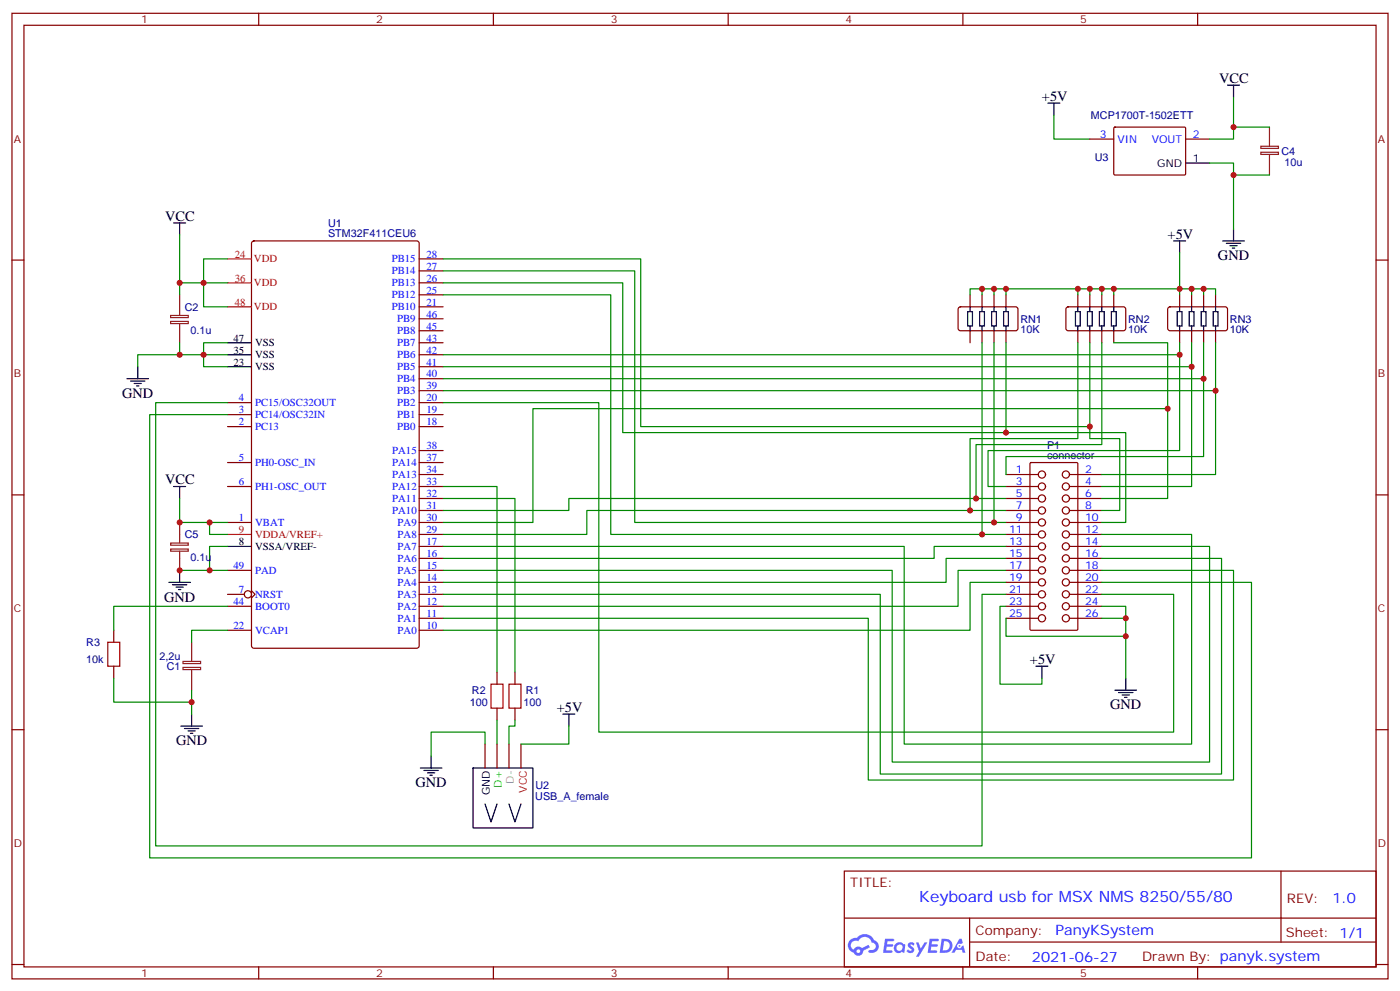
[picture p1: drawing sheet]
<svg xmlns="http://www.w3.org/2000/svg" width="412mm" height="292mm" viewBox="0 0 412 292" stroke-linecap="round" stroke-linejoin="round" font-family="sans-serif">
<g fill="none" stroke="#870000" stroke-width=".35">
<path d="M3.5 3.9h405.4v284.4h-405.4zM7.1 7.4h398.2v277.3h-398.2zM76.2 3.9v3.5M145.3 3.9v3.5M214.5 3.9v3.5M283.6 3.9v3.5M352.8 3.9v3.5M3.5 76.6h3.6M405.3 76.6h3.6M3.5 145.7h3.6M405.3 145.7h3.6M3.5 214.9h3.6"/>
<path d="M405.3 214.9h3.6M248.7 256.5h156.6v28.2h-156.6zM377.3 256.5v20.9M248.7 270.4h156.5M285.6 277.4h119.6M285.6 270.4v14.1M3.5 284h3.6M76.2 284.7v3.6M145.3 284.7v3.6M214.5 284.7v3.6M283.6 284.7v3.6M352.8 284.7v3.6"/>
<path d="M405.3 284h3.6"/>
</g>
<g fill="#5487ff">
<path d="M267.7 277.7a1.22 1.22 0 0 1 1.7 .2l-.4 .6a.47 .47 0 0 0-.3-.4 .47 .47 0 0 0-.5 .2l.1 .2a1.14 1.14 0 0 1 .8 1.8 1.14 1.14 0 0 1-1.9 0l-.2-.2 .5-.6 .7 .5a.29 .29 0 0 0 .3-.3 .29 .29 0 0 0-.2-.3 1.04 1.04 0 0 1-.6-1.7z"/>
<path d="M260.7 276.4h2.4l.3 .2-.2 .5-1.8 .1-.1 .8h1.5l.3 .4-.3 .4h-1.6l-.2 1.1h1.7l.2 .3-.2 .3-2.6 .1z"/>
<path d="M273.8 276.4h2.4l.3 .2-.1 .5-1.8 .1-.2 .8h1.6l.3 .4-.4 .4h-1.6l-.1 1.1h1.7l.2 .3-.2 .3-2.6 .1z"/>
<path d="M282.6 276.4h.7l.3 1.3-.6 .3a.69 .69 0 0 0-1 .3 .69 .69 0 0 0 .4 .9 .69 .69 0 0 0 .9-.6l.5-.2 .6 2.2h-.8l-.2-.9h-1.8l-.5 .9h-.8z"/>
<path d="M269.8 277.5h.8l.6 1.8 1.1-1.8h.9l-2.6 4.2h-.8l.9-1.5z"/>
<path d="M277.4 276.4l-.6 4.2h1.3a2.11 2.11 0 0 0 2.5-2.1 2.11 2.11 0 0 0-2.5-2.1zM278.1 277.2a1.39 1.39 0 0 1 1.7 1.4 1.39 1.39 0 0 1-1.8 1.3h-.3z"/>
<path d="M263.7 278.1a1.54 1.54 0 0 0-.1 2.1 1.54 1.54 0 0 0 2.2 .1l.6 .3 .3-2.3-.2-.3h-.4a1.49 1.49 0 0 0-2.4 .1zM264 279.1a.94 .94 0 0 1 1.8 0 .94 .94 0 0 1-1.8 0z"/>
<path d="M250.4 276.8a2.18 2.18 0 0 0 1.1 3.7 1.44 1.44 0 0 0 1.6 .9 1.44 1.44 0 0 0 1.2-1.4l2-1-.5-.8-1.9 1a1.47 1.47 0 0 0-2.4 .4 1.39 1.39 0 0 1-.7-1.9 1.39 1.39 0 0 1 2-.5 2.12 2.12 0 0 1 2.2-1.3 2.12 2.12 0 0 1 1.9 1.7 1.14 1.14 0 0 1 1.1 1.4 1.14 1.14 0 0 1-1.7 .7 .43 .43 0 0 0-.5 .4 .43 .43 0 0 0 .4 .5 1.98 1.98 0 0 0 2.5-1.2 1.98 1.98 0 0 0-1.2-2.6 3.1 3.1 0 0 0-5.3-.6l-.9 .1zM252.3 280.1a.55 .55 0 0 1 1.1 0 .55 .55 0 0 1-1.1 0z"/>
<circle cx="282.6" cy="278.5" r=".26"/>
</g>
<path d="M308.7 30.4h3.5M310.4 30.4v3.5M361.6 25.1h3.5M363.4 25.1v3.5M360.2 70.9h6.3M361.2 71.6h4.3M362.3 72.4h2.1M363 73.1h.7M363.4 67.4v3.5M139.3 226.2h17.7v17.6h-17.7zM142.9 236.7l1.7 5.3 1.8-5.3M149.9 236.7l1.8 5.3 1.8-5.3" fill="none" stroke="#000" stroke-width=".35"/>
<path d="M303.4 136.4l.3-.2h13.4l.4 .2v48.8l-.4 .4h-13.4l-.3-.4zM142.9 219.1v7.1M146.4 219.1v7.1M149.9 219.1v7.1M153.5 219.1v7.1" fill="none" stroke="#870000" stroke-width=".35"/>
<path d="M310.4 33.9v7.1h10.6" fill="none" stroke="#008700" stroke-width=".35"/>
<g fill="#fff" stroke="#870000" stroke-width=".35">
<circle cx="306.9" cy="143.3" r="1.06"/>
<circle cx="314" cy="146.8" r="1.06"/>
<circle cx="306.9" cy="146.8" r="1.06"/>
<circle cx="314" cy="143.3" r="1.06"/>
<circle cx="306.9" cy="139.7" r="1.06"/>
<circle cx="314" cy="139.7" r="1.06"/>
<circle cx="306.9" cy="150.3" r="1.06"/>
<circle cx="314" cy="153.8" r="1.06"/>
<circle cx="306.9" cy="153.8" r="1.06"/>
<circle cx="314" cy="150.3" r="1.06"/>
<circle cx="306.9" cy="157.4" r="1.06"/>
<circle cx="314" cy="160.9" r="1.06"/>
<circle cx="306.9" cy="160.9" r="1.06"/>
<circle cx="314" cy="157.4" r="1.06"/>
<circle cx="314" cy="164.4" r="1.06"/>
<circle cx="306.9" cy="164.4" r="1.06"/>
<circle cx="314" cy="168" r="1.06"/>
<circle cx="306.9" cy="168" r="1.06"/>
<circle cx="314" cy="171.5" r="1.06"/>
<circle cx="306.9" cy="171.5" r="1.06"/>
<circle cx="314" cy="175" r="1.06"/>
<circle cx="306.9" cy="175" r="1.06"/>
<circle cx="314" cy="178.5" r="1.06"/>
<circle cx="306.9" cy="178.5" r="1.06"/>
<circle cx="314" cy="182.1" r="1.06"/>
<circle cx="306.9" cy="182.1" r="1.06"/>
</g>
<g fill="none" stroke="#870000" stroke-width=".35">
<path d="M328.1 37.6l.3-.2 20.7 .1 .1 .3v13.6l-.3 .1h-20.6l-.2-.3zM321 41h7.1M349.2 41h7.1M74.3 71.2l.5-.3h48l.6 .5 .1 118.8-.5 .6-48.2 .1-.7-.5v-118.8zM123.5 79.8h7M123.5 76.2h7M123.5 97.4h7M123.5 93.9h7M123.5 90.3h7M123.5 86.8h7M123.5 83.3h7M282.5 90.6l.4-.3 16.5 .1 .5 .7-.1 5.9-.6 .4-16.5-.1-.5-.6v-5.6z"/>
<path d="M285.8 86.8v3.5M285.8 97.4v3.5M289.3 86.8v3.5M289.3 97.4v3.5M292.8 86.8v3.5M292.8 97.4v3.5M296.3 86.8v3.5M296.3 97.4v3.5M314.2 90.6l.5-.3 16.5 .1 .4 .7-.1 5.9-.6 .4-16.5-.1-.4-.6v-5.6zM317.5 86.8v3.5M317.5 97.4v3.5M321 86.8v3.5"/>
<path d="M321 97.4v3.5M324.6 86.8v3.5M324.6 97.4v3.5M328.1 86.8v3.5M328.1 97.4v3.5M344.2 90.6l.5-.3 16.5 .1 .4 .7-.1 5.9-.6 .4-16.5-.1-.4-.6v-5.6zM347.5 86.8v3.5M347.5 97.4v3.5M351 86.8v3.5M351 97.4v3.5M354.5 86.8v3.5M354.5 97.4v3.5"/>
<path d="M358.1 86.8v3.5M358.1 97.4v3.5M67 118.6h7.1M123.5 118.6h7M123.5 115h7M123.5 111.5h7M123.5 108h7M123.5 104.5h7M123.5 100.9h7M67 136.2h7.1M67 125.6h7.1M67 122.1h7.1"/>
<path d="M123.5 139.7h7M123.5 136.2h7M123.5 125.6h7M123.5 132.7h7M123.5 122.1h7M296.3 139.7h9.6M315 139.7h9.6M67 143.3h7.1M67 153.8h7.1M123.5 143.3h7M123.5 146.8h7M123.5 150.3h7"/>
<path d="M123.5 153.8h7M123.5 157.4h7M296.3 143.3h9.6M296.3 146.8h9.6M296.3 150.3h9.6M296.3 153.8h9.6M296.3 157.4h9.6M315 143.3h9.6M315 146.8h9.6M315 150.3h9.6M315 153.8h9.6M315 157.4h9.6"/>
<path d="M67 168h7.1M67 175h5M67 178.5h7.1M74.1 174l1 1-1 1.1M123.5 160.9h7M123.5 164.4h7M123.5 168h7M123.5 171.5h7M123.5 175h7M123.5 178.5h7M296.3 160.9h9.6M296.3 164.4h9.6"/>
<path d="M296.3 168h9.6M296.3 171.5h9.6M296.3 175h9.6M296.3 178.5h9.6M315 160.9h9.6M315 164.4h9.6M315 168h9.6M315 171.5h9.6M315 175h9.6M315 178.5h9.6M33.5 185.6v3.5M33.5 196.2v3.5"/>
<path d="M67 185.6h7.1M123.5 182.1h7M123.5 185.6h7M146.4 197.9v3.6M151.7 197.9v3.6M296.3 182.1h9.6M315 182.1h9.6M146.4 208.5v3.6M151.7 208.5v3.6"/>
<circle cx="73" cy="175" r="1.06"/>
</g>
<g fill="none" stroke="#000" stroke-width=".35">
<path d="M349.2 48h7.1M51.2 65.7h3.5M52.9 65.7v3.5M345.7 70.9h3.5M347.5 70.9v3.6M285 91.8h1.5v4.2h-1.5zM285.8 90.3v1.5M285.8 96v1.4M288.6 91.8h1.4v4.2h-1.4zM289.3 90.3v1.5M289.3 96v1.4M292.1 91.8h1.4v4.2h-1.4z"/>
<path d="M292.8 90.3v1.5M292.8 96v1.4M295.6 91.8h1.4v4.2h-1.4zM296.3 90.3v1.5M296.3 96v1.4M316.8 91.8h1.4v4.2h-1.4zM317.5 90.3v1.5M317.5 96v1.4M320.3 91.8h1.4v4.2h-1.4zM321 90.3v1.5M321 96v1.4M323.8 91.8h1.5v4.2h-1.5z"/>
<path d="M324.6 90.3v1.5M324.6 96v1.4M327.4 91.8h1.4v4.2h-1.4zM328.1 90.3v1.5M328.1 96v1.4M346.8 91.8h1.4v4.2h-1.4zM347.5 90.3v1.5M347.5 96v1.4M350.3 91.8h1.4v4.2h-1.4zM351 90.3v1.5M351 96v1.4M353.8 91.8h1.4v4.2h-1.4z"/>
<path d="M354.5 90.3v1.5M354.5 96v1.4M357.4 91.8h1.4v4.2h-1.4zM358.1 90.3v1.5M358.1 96v1.4M37.4 111.5h6.3M38.5 112.2h4.2M39.5 112.9h2.1M40.2 113.6h.7M40.6 108v3.5M67 100.9h7.1M67 104.5h7.1"/>
<path d="M67 108h7.1M51.2 143.3h3.5M52.9 143.3v3.5M49.7 171.5h6.4M50.8 172.2h4.2M51.9 172.9h2.1M52.6 173.6h.7M52.9 168v3.5M67 160.9h7.1M305.2 196.2h3.5M306.9 196.2v3.5M331.6 199.7v3.5"/>
<path d="M53.3 213.8h6.3M54.3 214.5h4.3M55.4 215.2h2.1M56.1 215.9h.7M56.4 210.3v3.5M165.8 210.3h3.5M167.6 210.3v3.5M328.4 203.2h6.4M329.5 203.9h4.2M330.6 204.6h2.1M331.3 205.4h.7M123.8 226.2h6.4"/>
<path d="M124.9 226.9h4.2M125.9 227.6h2.2M126.6 228.3h.8M127 222.6v3.6"/>
</g>
<g fill="none" stroke="#008700" stroke-width=".35">
<path d="M363.4 28.6v12.4h-7.1M363.4 37.4h10.5M356.3 48h7.1v19.4M363.4 51.5h10.5M52.9 69.2v14.1h14.1M67 76.2h-7v14.1h7M130.5 79.8h56.5v74h105.8M130.5 76.2h58.2v49.4h132.3M347.5 74.5v10.6h-19.4M52.9 83.3v3.5M130.5 86.8h49.4v70.6h109.4M130.5 83.3h52.9v44.1h112.9"/>
<path d="M285.8 86.8v-1.7h10.5v1.7M289.3 85.1v1.7M292.8 85.1v1.7M296.3 85.1h21.2M317.5 86.8v-1.7h10.6v1.7M321 85.1v1.7M324.6 85.1v1.7M347.5 86.8v-1.7h10.6v1.7M351 85.1v1.7M354.5 85.1v1.7M52.9 100.9v3.6M67 100.9h-7v7.1h7"/>
<path d="M67 104.5h-26.4v3.5M67 118.6h-21.1v130.5h243.4v-74.1h7M130.5 118.6h45.9v97h169.3v-40.6h-21.1M130.5 104.5h217M130.5 115h227.6M130.5 111.5h224M130.5 108h220.5M289.3 100.9v56.5h7M292.8 100.9v52.9h3.5M296.3 100.9v26.5h35.3v26.4h-7M317.5 100.9v28.3h-31.7v21.1h10.5M321 100.9v28.3h8.8v21.1h-5.2"/>
<path d="M324.6 100.9v30h-37.1v15.9h8.8M328.1 100.9h15.9v45.9h-19.4M347.5 100.9v31.8h-56.5v10.6h5.3M351 100.9v42.4h-26.4M354.5 100.9v33.5h-58.2v5.3M358.1 100.9v38.8h-33.5M67 122.1h-22.9v130.5h324.6v-81.1h-44.1M344 120.3h-187v33.5h-26.5M52.9 146.8v7h8.8M67 153.8h-5.3v3.6h5.3M130.5 143.3h15.9v54.6M130.5 146.8h21.2v51.1"/>
<path d="M285.8 150.3h-112.9v7.1h-42.4M287.5 146.8h-119.9v3.5h-37.1M324.6 157.4h26.4v61.7h-84.7v-58.2h-135.8M52.9 168h14.1M67 160.9h-5.3v7.1M67 178.5h-33.5v7.1M296.3 178.5h-1.7v23h12.3v-1.8M296.3 160.9h-21.1v3.5h-144.7M296.3 164.4h-17.6v7.1h-148.2M296.3 168h-14.1v10.5h-151.7M296.3 171.5h-10.5v14.1h-155.3M324.6 178.5h7v3.6"/>
<path d="M324.6 160.9h31.7v63.5h-93.5v-56.4h-132.3M324.6 164.4h35.2v63.5h-100.5v-52.9h-128.8M324.6 168h38.8v61.7h-107.6v-47.6h-125.3M33.5 199.7v7.1h22.9M67 185.6h-10.6v3.5M296.3 182.1v5.3h35.3v12.3M324.6 182.1h7v5.3M56.4 203.2v7.1M142.9 219.1v-3.5h-15.9v7M146.4 212.1v7M151.7 212.1v1.7h-1.8v5.3M167.6 213.8v5.3h-14.1"/>
</g>
<g fill="none" stroke="#8c2424" stroke-width=".35">
<path d="M373.9 37.4v5.7M371.4 44.8h5.2v.7h-5.2zM371.4 43.1h5.2v.6h-5.2zM373.9 45.5v6M50.3 92.9h5.2v.6h-5.2zM50.3 94.7h5.2v.6h-5.2zM52.9 86.8v6M52.9 95.3v5.6M50.3 159.9h5.2v.6h-5.2zM52.9 153.8v6M50.3 161.7h5.2v.6h-5.2zM52.9 162.3v5.7"/>
<path d="M53.9 196.5h5.2v.7h-5.2zM53.9 194.8h5.2v.6h-5.2zM56.4 189.1v5.7M56.4 197.2v6"/>
</g>
<path d="M67 76.2h7.1M67 83.3h7.1M67 90.3h7.1M67 157.4h7.1" fill="none" stroke="#f00" stroke-width=".35"/>
<path d="M31.7 189.1h3.6v7.1h-3.6zM144.6 201.5h3.6v7h-3.6zM149.9 201.5h3.6v7h-3.6z" fill="none" stroke="#a10000" stroke-width=".35"/>
<g fill="#c00">
<circle cx="60" cy="104.5" r=".88"/>
<circle cx="60" cy="83.3" r=".88"/>
<circle cx="61.7" cy="168" r=".88"/>
<circle cx="61.7" cy="153.8" r=".88"/>
<circle cx="363.4" cy="37.4" r=".88"/>
<circle cx="363.4" cy="51.5" r=".88"/>
<circle cx="52.9" cy="168" r=".88"/>
<circle cx="52.9" cy="153.8" r=".88"/>
<circle cx="331.6" cy="187.4" r=".88"/>
<circle cx="331.6" cy="182.1" r=".88"/>
<circle cx="56.4" cy="206.8" r=".88"/>
<circle cx="52.9" cy="83.3" r=".88"/>
<circle cx="52.9" cy="104.5" r=".88"/>
<circle cx="292.8" cy="85.1" r=".88"/>
<circle cx="289.3" cy="85.1" r=".88"/>
<circle cx="324.6" cy="85.1" r=".88"/>
<circle cx="321" cy="85.1" r=".88"/>
<circle cx="354.5" cy="85.1" r=".88"/>
<circle cx="351" cy="85.1" r=".88"/>
<circle cx="296.3" cy="85.1" r=".88"/>
<circle cx="317.5" cy="85.1" r=".88"/>
<circle cx="328.1" cy="85.1" r=".88"/>
<circle cx="347.5" cy="85.1" r=".88"/>
<circle cx="358.1" cy="115" r=".88"/>
<circle cx="354.5" cy="111.5" r=".88"/>
<circle cx="351" cy="108" r=".88"/>
<circle cx="347.5" cy="104.5" r=".88"/>
<circle cx="289.3" cy="157.4" r=".88"/>
<circle cx="296.3" cy="127.4" r=".88"/>
<circle cx="292.8" cy="153.8" r=".88"/>
<circle cx="321" cy="125.6" r=".88"/>
<circle cx="285.8" cy="150.3" r=".88"/>
<circle cx="344" cy="120.3" r=".88"/>
<circle cx="287.5" cy="146.8" r=".88"/>
</g>
<text font-size="4.6" fill="#00f" x="270.8" y="265.5">Keyboard usb for MSX NMS 8250/55/80</text>
<g font-size="4.2">
<text x="306.9" y="29.7">+5V</text>
<text x="359.1" y="24.4">VCC</text>
<text x="48.7" y="64.9">VCC</text>
<text x="344" y="70.2">+5V</text>
<text x="358.8" y="76.6">GND</text>
<text x="36" y="117.2">GND</text>
<text x="48.7" y="142.6">VCC</text>
<text x="48.3" y="177.1">GND</text>
<text x="303.4" y="195.5">+5V</text>
<text x="164" y="209.6">+5V</text>
<text x="327" y="208.9">GND</text>
<text x="51.9" y="219.5">GND</text>
<text x="122.4" y="231.8">GND</text>
</g>
<g font-size="4.2" fill="#00f">
<text x="392.5" y="265.8">1.0</text>
<text x="310.9" y="275.3">PanyKSystem</text>
<text x="304" y="283.1">2021-06-27</text>
</g>
<g font-size="3.9" fill="#800">
<text x="250.5" y="261.1">TITLE:</text>
<text x="379.1" y="265.8">REV:</text>
<text x="287.4" y="275.3">Company:</text>
<text x="378.7" y="275.9">Sheet: 1/1</text>
<text x="287.4" y="283">Date:</text>
<text x="336.4" y="283.1">Drawn By: panyk.system</text>
</g>
<g font-size="3.2" fill="#800">
<text x="41.6" y="6.9">1</text>
<text x="110.8" y="6.9">2</text>
<text x="179.9" y="6.9">3</text>
<text x="249.1" y="6.9">4</text>
<text x="318.2" y="6.9">5</text>
<text x="4.1" y="42">A</text>
<text x="405.9" y="42">A</text>
<text x="4.1" y="111.2">B</text>
<text x="405.9" y="111.2">B</text>
<text x="4.1" y="180.3">C</text>
<text x="405.9" y="180.3">C</text>
<text x="4.1" y="249.4">D</text>
<text x="405.9" y="249.4">D</text>
<text x="41.6" y="287.7">1</text>
<text x="110.8" y="287.7">2</text>
<text x="179.9" y="287.7">3</text>
<text x="249.1" y="287.7">4</text>
<text x="318.2" y="287.7">5</text>
</g>
<g font-size="3.2" fill="#000080">
<text x="321.3" y="35">MCP1700T-1502ETT</text>
<text x="322.5" y="47.4">U3</text>
<text x="377.5" y="45.6">C4</text>
<text x="378.4" y="48.8">10u</text>
<text x="96.7" y="69.9">STM32F411CEU6</text>
<text x="96.7" y="66.9">U1</text>
<text x="54.4" y="91.5">C2</text>
<text x="300.6" y="95">RN1</text>
<text x="332.3" y="95">RN2</text>
<text x="362.3" y="95">RN3</text>
<text x="56.2" y="98.2">0.1u</text>
<text x="300.6" y="98.2">10K</text>
<text x="332.3" y="98.2">10K</text>
<text x="362.3" y="98.2">10K</text>
<text x="308.4" y="135.1">connector</text>
<text x="308.4" y="132.1">P1</text>
<text x="54.4" y="158.5">C5</text>
<text x="56.2" y="165.3">0.1u</text>
<text x="25.4" y="190.2">R3</text>
<text x="25.4" y="195.1">10k</text>
<text x="47" y="194.4">2,2u</text>
<text x="49.1" y="197.4">C1</text>
<text x="138.4" y="207.9">100</text>
<text x="139" y="204.4">R2</text>
<text x="154.2" y="207.9">100</text>
<text x="154.9" y="204.4">R1</text>
<text x="157.7" y="232.2">U2</text>
<text x="157.7" y="235.5">USB_A_female</text>
</g>
<g font-size="3.2" fill="#00f">
<text x="323.9" y="40.6">3</text>
<text x="351.4" y="40.6">2</text>
<text x="329.1" y="42">VIN</text>
<text x="339.2" y="42">VOUT</text>
<text x="115.4" y="77.3">PB15</text>
<text x="125.6" y="75.9">28</text>
<text x="115.4" y="80.8">PB14</text>
<text x="125.6" y="82.9">26</text>
<text x="125.6" y="79.4">27</text>
<text x="115.4" y="87.9">PB12</text>
<text x="115.4" y="84.3">PB13</text>
<text x="125.6" y="90">21</text>
<text x="125.6" y="86.5">25</text>
<text x="115.4" y="91.4">PB10</text>
<text x="117" y="94.9">PB9</text>
<text x="125.6" y="93.5">46</text>
<text x="117" y="102">PB7</text>
<text x="117" y="98.5">PB8</text>
<text x="125.6" y="100.6">43</text>
<text x="125.6" y="97">45</text>
<text x="117" y="105.5">PB6</text>
<text x="125.6" y="107.6">41</text>
<text x="125.6" y="104.1">42</text>
<text x="117" y="112.6">PB4</text>
<text x="117" y="109">PB5</text>
<text x="125.6" y="111.2">40</text>
<text x="70.4" y="118.2">4</text>
<text x="75.1" y="119.6">PC15/OSC32OUT</text>
<text x="117" y="119.6">PB2</text>
<text x="117" y="116.1">PB3</text>
<text x="125.6" y="118.2">20</text>
<text x="125.6" y="114.7">39</text>
<text x="70.4" y="125.3">2</text>
<text x="70.4" y="121.7">3</text>
<text x="75.1" y="123.2">PC14/OSC32IN</text>
<text x="117" y="123.2">PB1</text>
<text x="125.6" y="125.3">18</text>
<text x="125.6" y="121.7">19</text>
<text x="75.1" y="126.7">PC13</text>
<text x="117" y="126.7">PB0</text>
<text x="70.4" y="135.9">5</text>
<text x="75.1" y="137.3">PH0-OSC_IN</text>
<text x="115.5" y="137.3">PA14</text>
<text x="115.5" y="133.7">PA15</text>
<text x="125.6" y="135.9">37</text>
<text x="125.6" y="132.3">38</text>
<text x="70.4" y="142.9">6</text>
<text x="115.5" y="140.8">PA13</text>
<text x="125.6" y="139.4">34</text>
<text x="125.6" y="142.9">33</text>
<text x="299.3" y="139.4">1</text>
<text x="299.3" y="142.9">3</text>
<text x="319.6" y="142.9">4</text>
<text x="319.6" y="139.4">2</text>
<text x="75.1" y="144.3">PH1-OSC_OUT</text>
<text x="115.5" y="147.8">PA11</text>
<text x="115.5" y="144.3">PA12</text>
<text x="125.6" y="150">31</text>
<text x="125.6" y="146.4">32</text>
<text x="299.3" y="146.4">5</text>
<text x="299.3" y="150">7</text>
<text x="319.6" y="146.4">6</text>
<text x="319.6" y="150">8</text>
<text x="70.4" y="153.5">1</text>
<text x="75.1" y="154.9">VBAT</text>
<text x="115.5" y="151.4">PA10</text>
<text x="117.1" y="154.9">PA9</text>
<text x="125.6" y="153.5">30</text>
<text x="299.3" y="153.5">9</text>
<text x="319.6" y="153.5">10</text>
<text x="117.1" y="162">PA7</text>
<text x="117.1" y="158.4">PA8</text>
<text x="125.6" y="160.5">17</text>
<text x="125.6" y="157">29</text>
<text x="297.2" y="157">11</text>
<text x="297.2" y="160.5">13</text>
<text x="319.6" y="160.5">14</text>
<text x="319.6" y="157">12</text>
<text x="68.8" y="167.6">49</text>
<text x="117.1" y="165.5">PA6</text>
<text x="125.6" y="167.6">15</text>
<text x="125.6" y="164.1">16</text>
<text x="297.2" y="164.1">15</text>
<text x="297.2" y="167.6">17</text>
<text x="319.6" y="164.1">16</text>
<text x="319.6" y="167.6">18</text>
<text x="75.1" y="169">PAD</text>
<text x="117.1" y="172.5">PA4</text>
<text x="117.1" y="169">PA5</text>
<text x="125.6" y="171.1">14</text>
<text x="297.2" y="171.1">19</text>
<text x="319.6" y="171.1">20</text>
<text x="68.8" y="178.2">44</text>
<text x="70.4" y="174.7">7</text>
<text x="75.1" y="179.6">BOOT0</text>
<text x="75.1" y="176.1">NRST</text>
<text x="117.1" y="179.6">PA2</text>
<text x="117.1" y="176.1">PA3</text>
<text x="125.6" y="178.2">12</text>
<text x="125.6" y="174.7">13</text>
<text x="297.2" y="174.7">21</text>
<text x="297.2" y="178.2">23</text>
<text x="319.6" y="174.7">22</text>
<text x="319.6" y="178.2">24</text>
<text x="68.8" y="185.2">22</text>
<text x="117.1" y="183.1">PA1</text>
<text x="125.6" y="185.2">10</text>
<text x="125.6" y="181.7">11</text>
<text x="297.2" y="181.7">25</text>
<text x="319.6" y="181.7">26</text>
<text x="75.1" y="186.7">VCAP1</text>
<text x="117.1" y="186.7">PA0</text>
</g>
<g font-size="3.2">
<text x="351.4" y="47.7">1</text>
<text x="340.9" y="49.1">GND</text>
<text x="68.8" y="100.6">47</text>
<text x="75.1" y="102">VSS</text>
<text x="68.8" y="104.1">35</text>
<text x="68.8" y="107.6">23</text>
<text x="75.1" y="105.5">VSS</text>
<text x="75.1" y="109">VSS</text>
<text x="70.4" y="160.5">8</text>
<text x="75.1" y="162">VSSA/VREF-</text>
<text x="144.3" y="234.2" transform="rotate(-90 144.3 234.2)">GND</text>
</g>
<g font-size="3.2" fill="#f00">
<text x="69.1" y="75.9">24</text>
<text x="74.8" y="77.3">VDD</text>
<text x="69.1" y="82.9">36</text>
<text x="69.1" y="90">48</text>
<text x="74.8" y="84.3">VDD</text>
<text x="74.8" y="91.4">VDD</text>
<text x="70.4" y="157">9</text>
<text x="75.1" y="158.4">VDDA/VREF+</text>
<text x="155.2" y="233.5" transform="rotate(-90 155.2 233.5)">VCC</text>
</g>
<text font-size="3.2" fill="#0f0" x="147.8" y="231.9" transform="rotate(-90 147.8 231.9)">D+</text>
<text font-size="3.2" fill="#999" x="151.3" y="230.8" transform="rotate(-90 151.3 230.8)">D-</text>
</svg>
